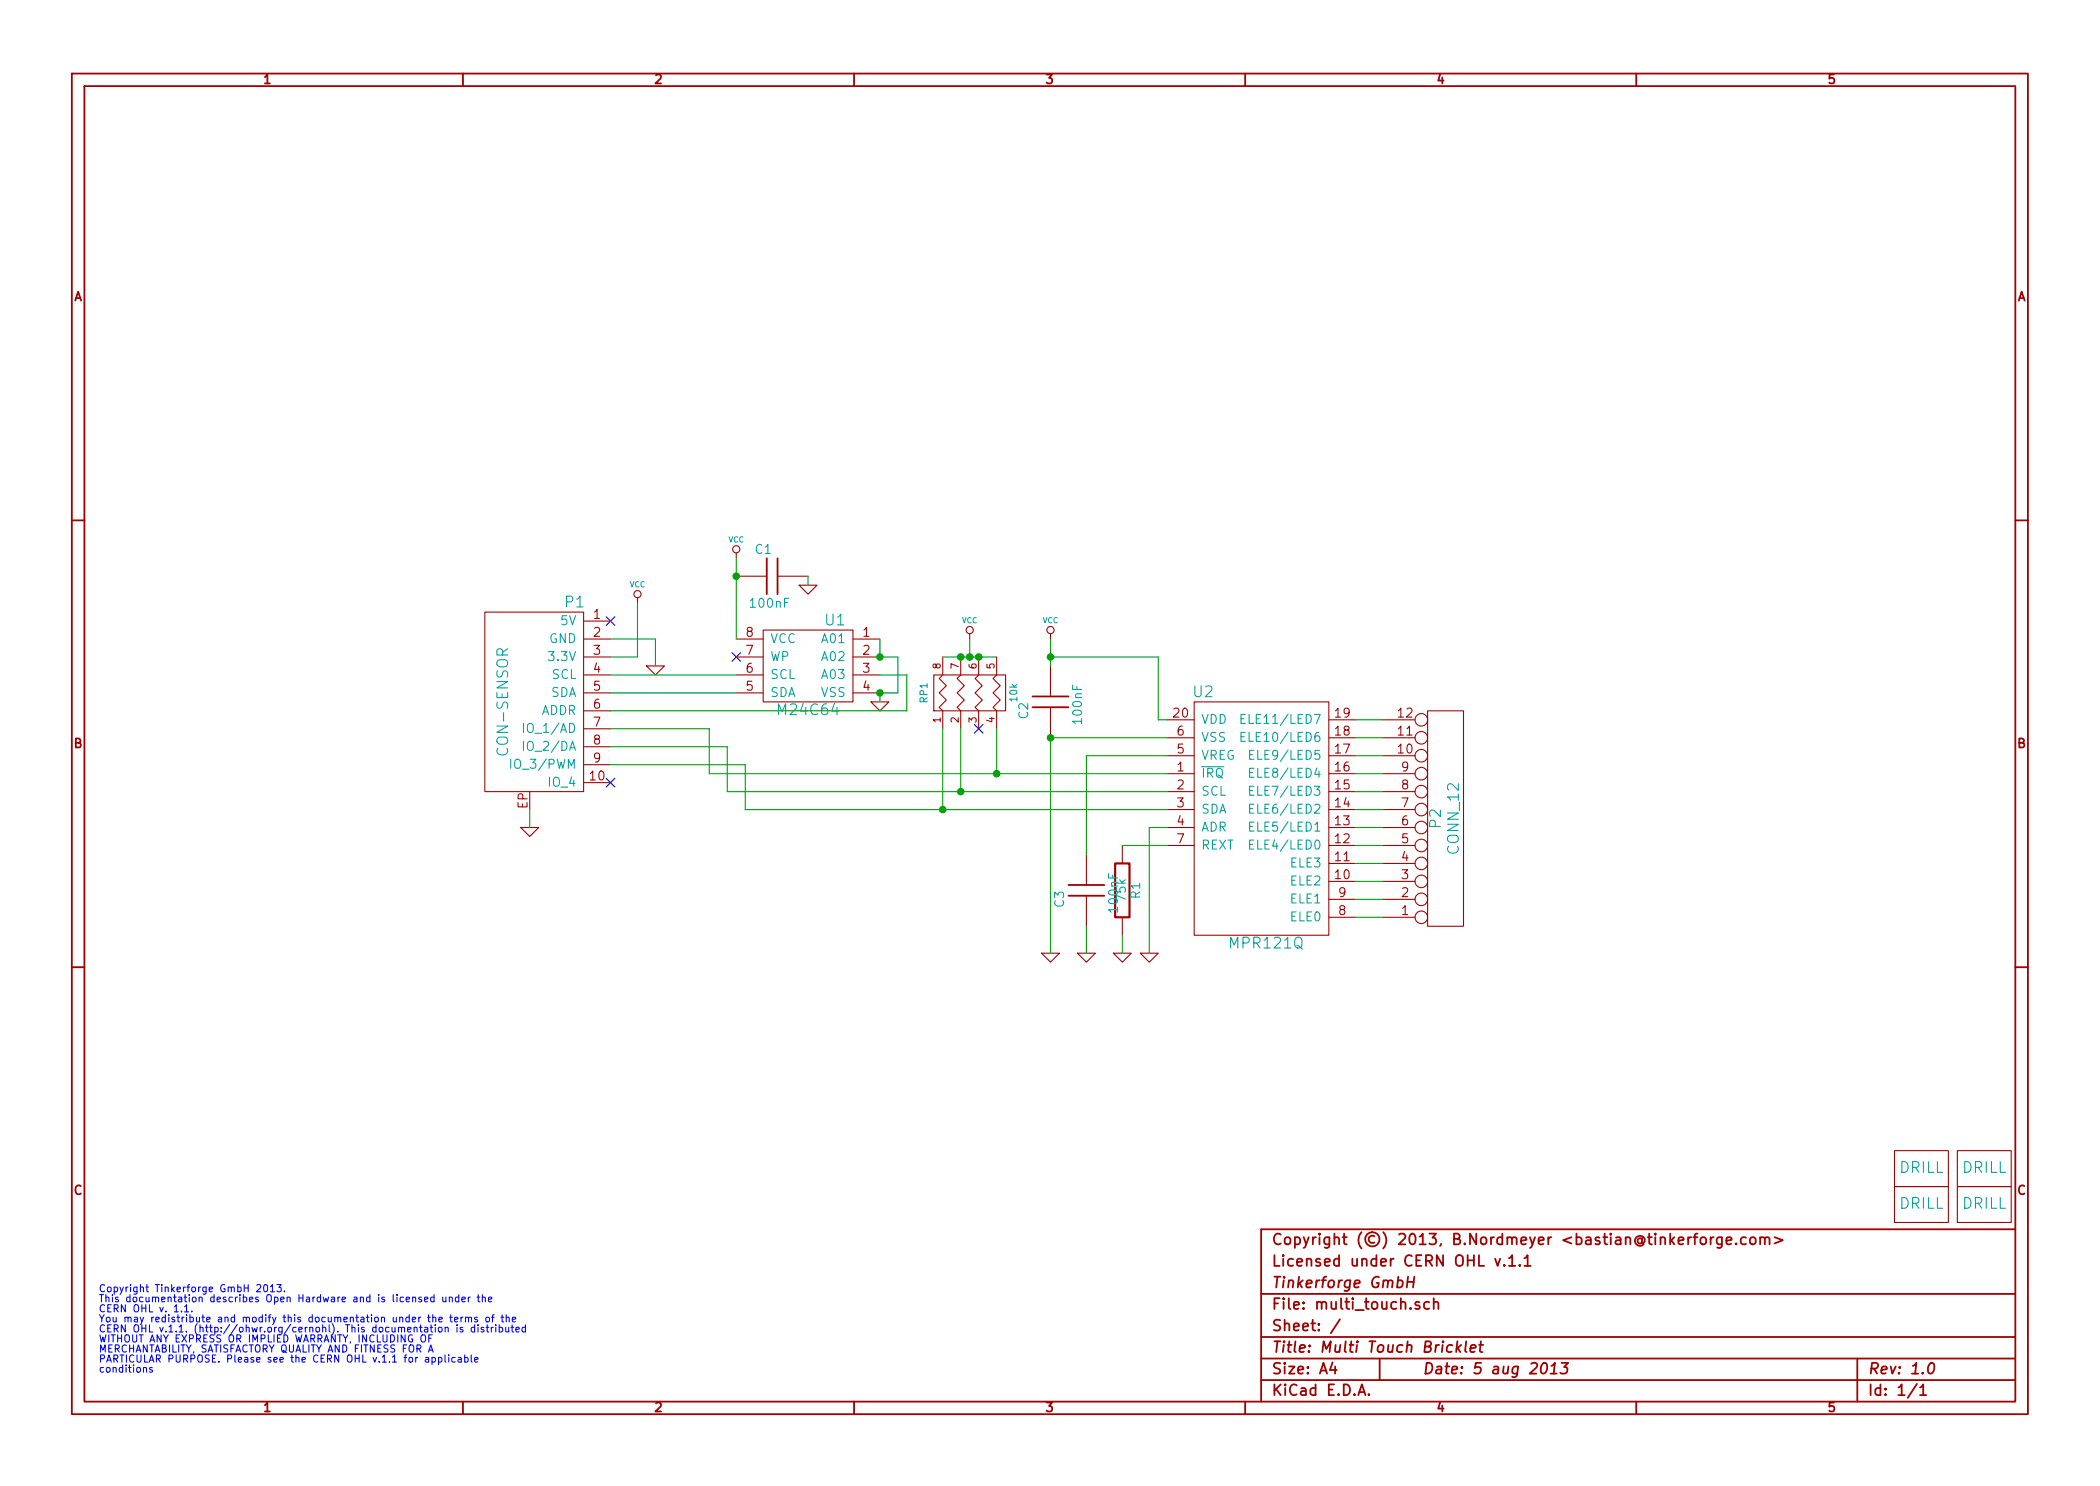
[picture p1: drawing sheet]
<svg xmlns="http://www.w3.org/2000/svg" width="297mm" height="210mm" viewBox="0 0 297 210" stroke-linecap="round" stroke-linejoin="round" font-family="sans-serif">
<g fill="none" stroke="#a00000" stroke-width=".25">
<path d="M10.2 10.4h276.6v189.7h-276.6zM11.9 12.2h273.2v186.1h-273.2zM65.5 10.4v1.8M120.8 10.4v1.8M176.1 10.4v1.8M231.4 10.4v1.8M10.2 73.6h1.7M108.5 79v5.1M110 79v5.1M285.1 73.6h1.7M146 98.5h5.1M146 100.1h5.1"/>
<path d="M10.2 136.8h1.7M151.1 125.2h5.1M151.1 126.7h5.1M285.1 136.8h1.7M211.5 178.1l.3 1 .4-1M212.8 179h.1l-.1 .1-.1-.1h.1v.1M213.4 178l.5-.4v1.5M213.4 179.1h.9M215 179v.1l-.1-.1h.1v.1M215.6 178l.5-.4v1.5M215.6 179.1h.9M239.2 175.1h-.3l-.1 .3"/>
<path d="M239.5 175.1h.6M240.1 174.5l-.3 .1-.1 .2v1.3M240.6 175.2a.42 .42 0 0 1 .4-.2 .42 .42 0 0 1 .3 .4v.4a.43 .43 0 0 1-.4 .3 .43 .43 0 0 1-.4-.3zM242 175.1v1M242.4 175.1h-.3l-.1 .3M243.6 175.1v1.2a.43 .43 0 0 1-.7 .2M243.6 175.1a.48 .48 0 0 0-.7 .1l-.1 .6a.48 .48 0 0 0 .8 .2M244.2 175.6l.7-.2v-.3h-.5l-.2 .2 .1 .7 .1 .1 .5-.1M245.6 175.9v.1v.1l-.1-.1 .1-.1v.2M247 175.1a.48 .48 0 0 0-.7 .1l-.1 .6a.48 .48 0 0 0 .8 .2M247.6 175.2a.42 .42 0 0 1 .4-.2 .42 .42 0 0 1 .3 .4v.4a.43 .43 0 0 1-.4 .3 .43 .43 0 0 1-.4-.3zM249 175.2a.38 .38 0 0 1 .6 .1v.8"/>
<path d="M249 175.1v1M249.6 175.3a.35 .35 0 0 1 .4-.3 .35 .35 0 0 1 .3 .3v.8M251 175.1l1.2 .4-1.2 .4M285.1 173.9h-106.7v24.4M65.5 198.3v1.8M120.8 198.3v1.8M176.1 198.3v1.8M178.4 183.1h106.7M178.4 189.2h106.7M178.4 195.3h106.7M178.4 192.2h106.7M188.5 192.8l-.4 1h1"/>
<path d="M188.8 193.3v1.1M189.5 186.7l-1.3 1.9M192.1 197.4l.5-1.5 .5 1.5M192.3 197h.7M193.6 197.3h.1l-.1 .1-.1-.1h.1v.1M195.1 192.2v3.1M197.7 181.2l.2-.1 .4 .1 .1 .3v.4a.52 .52 0 0 1-.8 .2M199.1 181.4h.9M199.2 180.6l-.2 1.6M200.1 180.6l-.2 1.6M200.8 184.3l-.4-.1-.2 .2 .1 .2 .5 .2v.1v.2l-.2 .1-.4-.1M202.2 184.3a.48 .48 0 0 0-.7 0l-.1 .6a.48 .48 0 0 0 .8 .2"/>
<path d="M202.8 184.3a.38 .38 0 0 1 .7 .1v.8M202.8 183.7v1.5M205.4 190.4a.51 .51 0 0 0-.7 .2v.6a.53 .53 0 0 0 .6 0M206.1 189.8l-.1 1.5M206.2 190.7l.4 .6M206.7 190.3l-.7 .6M207.4 189.8l-.2 1.3 .2 .2M208 190.8l.7-.1v-.3l-.1-.1-.5 .1-.2 .7 .3 .2 .4-.1M209.2 190.3h.6M209.5 189.8l-.2 1.3 .1 .1 .3 .1M218.2 193a.35 .35 0 0 1 .4-.2 .35 .35 0 0 1 .2 .3 .87 .87 0 0 1-.6 1.3l-.1-.1a1.14 1.14 0 0 1 .1-1.3zM219.3 194.4h.9"/>
<path d="M219.4 193.3l.5-.5-.1 1.6M220.9 192.8h.9l-.6 .6a.38 .38 0 0 1 .5 .3v.4l-.4 .3h-.4l-.2-.2M231.4 198.3v1.8M262.7 192.2v6.1M271.1 195.8l-1.3 2M271.6 196.3l.4-.4v1.5M271.6 197.4h.9M272.9 193a.35 .35 0 0 1 .4-.2 .35 .35 0 0 1 .3 .3 .87 .87 0 0 1-.6 1.3l-.2-.1a1.14 1.14 0 0 1 .1-1.3z"/>
</g>
<path d="M85.8 87.3l1.2 1.2M87 87.3l-1.2 1.2M103.5 92.3l1.2 1.3M104.7 92.3l-1.2 1.3M85.8 110.1l1.2 1.2M87 110.1l-1.2 1.2M137.8 102.5l1.2 1.2M139 102.5l-1.2 1.2" fill="none" stroke="#0000c0" stroke-width=".15"/>
<g fill="none" stroke="#a00000" stroke-width=".15">
<path d="M104.1 78.2v.8M68.6 86.6h13.9v25.4h-13.9zM82.5 90.4h3.9M82.5 93h3.9M82.5 95.5h3.9M82.5 98h3.9M82.5 87.9h3.9M90.2 84.6v.7M91.4 94.2h2.6l-1.3 1.3zM104.1 81.5h4.4M104.1 90.4h3.8M104.1 93h3.8"/>
<path d="M104.1 95.5h3.8M104.1 98h3.8M107.9 89.1h12.7v10.2h-12.7zM110 81.5h4.3M113 82.8h2.6l-1.3 1.3zM120.6 90.4h3.9M120.6 93h3.9M120.6 95.5h3.9M120.6 98h3.9M123.2 99.3h2.5l-1.2 1.3zM132.1 95.5h10.1v5.1h-10.1zM133.3 93v2.5l-.5 .5 1.1 1-1.1 1 1.1 1.1-1.1 1 .5 .5v2.5"/>
<path d="M135.9 93v2.5l-.5 .5 1 1-1 1 1 1.1-1 1 .5 .5v2.5M137.2 89.7v.7M138.4 93v2.5l-.5 .5 1 1-1 1 1 1.1-1 1 .5 .5v2.5M141 93v2.5l-.5 .5 1 1-1 1 1 1.1-1 1 .5 .5v2.5M148.6 89.7v.7M148.6 94.2v4.3M168.9 99.3h19.1v33h-19.1zM73.7 117.1h2.5l-1.3 1.3zM82.5 100.6h3.9M82.5 103.1h3.9M82.5 105.7h3.9M82.5 108.2h3.9"/>
<path d="M82.5 110.7h3.9M148.6 100.1v4.3M158.7 119.6v2.6M165.1 109.5h3.8M165.1 112h3.8M165.1 114.5h3.8M165.1 117.1h3.8M165.1 106.9h3.8M165.1 104.4h3.8M165.1 119.6h3.8M165.1 101.8h3.8M188 109.5h3.8"/>
<path d="M188 112h3.8M188 114.5h3.8M188 117.1h3.8M188 106.9h3.8M188 104.4h3.8M188 119.6h3.8M188 101.8h3.8M195.6 109.5h4.6M195.6 112h4.6M195.6 114.5h4.6M195.6 117.1h4.6M195.6 106.9h4.6"/>
<path d="M195.6 104.4h4.6M195.6 119.6h4.6M195.6 101.8h4.6M201.9 100.6h5.1v30.5h-5.1zM147.3 134.9h2.6l-1.3 1.2zM152.4 134.9h2.5l-1.2 1.2zM153.7 120.9v4.3M153.7 126.7v4.4M157.5 134.9h2.5l-1.3 1.2zM158.7 129.8v2.5M161.3 134.9h2.5l-1.2 1.2zM188 129.8h3.8"/>
<path d="M188 127.2h3.8M188 124.7h3.8M188 122.2h3.8M195.6 129.8h4.6M195.6 127.2h4.6M195.6 124.7h4.6M195.6 122.2h4.6M268 162.8h7.6v5.1h-7.6zM268 167.9h7.6v5.1h-7.6zM276.9 167.9h7.6v5.1h-7.6zM276.9 162.8h7.6v5.1h-7.6z"/>
<circle cx="104.1" cy="77.7" r=".51"/>
<circle cx="90.2" cy="84.1" r=".51"/>
<circle cx="137.2" cy="89.1" r=".51"/>
<circle cx="148.6" cy="89.1" r=".51"/>
<circle cx="201" cy="112" r=".89"/>
<circle cx="201" cy="117.1" r=".89"/>
<circle cx="201" cy="119.6" r=".89"/>
<circle cx="201" cy="114.5" r=".89"/>
<circle cx="201" cy="106.9" r=".89"/>
<circle cx="201" cy="104.4" r=".89"/>
<circle cx="201" cy="101.8" r=".89"/>
<circle cx="201" cy="109.5" r=".89"/>
<circle cx="201" cy="129.8" r=".89"/>
<circle cx="201" cy="127.2" r=".89"/>
<circle cx="201" cy="124.7" r=".89"/>
<circle cx="201" cy="122.2" r=".89"/>
</g>
<g fill="none" stroke="#00f" stroke-width=".15">
<path d="M21.5 193.5h-.2l-.1 .1 .1 .2 .2 .1v.2h-.3M26.1 184.9l.3-.3v1M27.1 185.5v.1M36.3 181.9l.4-.1 .2 .1v.2l-.6 .7h.6M37.4 181.9l.2-.1a.59 .59 0 0 1-.1 1l-.1-.1-.1-.3zM38.3 182.1l.2-.3v1M39.2 181.8h.6l-.4 .3 .4 .1v.5l-.2 .1-.4-.1M40.2 182.7v.1M59.7 188.9h.3l.1 .1a.68 .68 0 0 1-.1 .9l-.3-.1a.78 .78 0 0 1 0-.9zM60 183.9l.5-.1v-.2l-.3-.1-.2 .2 .1 .4h.4M60.6 191.3l.3-1 .4 1M60.7 191h.5"/>
<path d="M61.1 192.7h.3l.2-.1-.1-.5h-.4v1M61.1 188.9h-.4v1M61.2 186.5l.4-.1v.6M61.2 186v1M61.4 183.6h-.4l-.1 .1 .1 .4h.4M61.4 183.2v1M62 192.7h.3l.2-.1-.1-.5h-.4v1M62.1 186.7l.5-.1-.1-.2h-.3l-.1 .1v.5h.4M62.1 187.8h.3l.1 .2v.3l-.2 .2-.2-.1-.1-.1zM62.6 183.5l.1 .6 .2 .1 .2-.1M62.9 191.7v.9l.2 .1M63 187.9l.3-.1 .1 .7"/>
<path d="M63 187.8v.7M63.1 183.5v.7M63.5 191.7v.1M63.5 192.1v.6M63.6 183.6h.3l.1 .6M63.6 183.5v.7M63.6 186.4h.4M63.8 186v.9l.2 .1M64.3 186.7l.5-.1-.1-.2h-.3l-.1 .1v.5h.4M64.4 192.1h-.4l-.1 .1 .1 .5h.4M64.6 187.4v.1M64.6 187.8v.7"/>
<path d="M64.8 192.1h.4l.1 .6M64.9 183.6h-.4l-.1 .1 .1 .4h.4M64.9 183.2v1M65.2 186.4v.6M65.3 192.3h-.4l-.1 .2 .1 .2h.4M65.3 183.9l.5-.1v-.2l-.3-.1-.2 .2 .1 .4h.4M65.5 187.8h-.3l-.1 .1 .1 .2 .3 .1v.2h-.4M65.5 186.4h-.2l-.1 .2M65.7 192.1h.4l.1 .1-.1 .5h-.4M65.7 191.7v1M65.8 186.5l.4-.1 .1 .6M65.8 186.4v.6"/>
<path d="M66.2 183.5v.7M66.3 186.5l.1-.1h.2l.1 .6M66.5 183.5l-.2 .1-.1 .1M66.6 191.7v.9l.2 .1M67.1 187.8h-.4l-.1 .2 .1 .4h.4M67.1 192.4l.5-.1v-.2h-.3l-.2 .1 .1 .5h.4M67.1 187.4v1.1M67.5 183.5h.4M67.5 186.4h-.2l-.2 .1 .2 .2 .2 .1v.2h-.4M67.6 187.4v.1M67.6 187.8v.7M67.6 183.2v.8l.3 .2"/>
<path d="M68.2 183.6h.4l.1 .6M68.2 183.2v1M68.4 187.8h-.2l-.2 .1 .2 .2 .2 .1v.2h-.4M68.8 187.8h.3M68.8 186.4h.3l.1 .2v.3l-.2 .1h-.2l-.1-.1zM68.9 187.4v.9l.2 .2M69.1 183.9l.5-.1-.1-.2-.3-.1-.1 .2v.4h.4M69.5 187.8v.7M69.5 186.4h.4M69.8 187.8h-.2l-.1 .2M69.9 186l-.2 .2v.8M70.1 187.4v.1"/>
<path d="M70.1 187.8v.7M70.6 187.8h.4l.1 .2-.1 .4h-.4M70.6 187.4v1.1M70.9 186.4h.3M71 186v.9l.2 .1M71.5 187.8l.1 .6 .2 .1 .2-.1M71.6 186.5l.4-.1v.6M71.6 186v1M72 187.8v.7M72.3 187.8h.4M72.4 187.4v.9l.3 .2M72.5 186.7l.4-.1v-.2h-.3l-.1 .1v.5h.4"/>
<path d="M73 188.1l.5-.1-.1-.2h-.3l-.1 .1v.5h.4M74.3 187.8h-.4l-.1 .2 .1 .4h.4M74.3 187.4v1.1"/>
</g>
<g fill="none" stroke="#00a0a0" stroke-width=".15">
<path d="M72.2 107.4v1.3M74 102.4v1.2M74 104.9v1.3M169.9 108.5h3.2M175.5 104.2h.5M175.5 101.7h.5M176.1 103.6h-.6v1.3h.6M176.1 101.1h-.6v1.3h.6M176.8 119.5h.4M176.8 116.9h.4M176.8 114.4h.4M176.8 111.9h.4"/>
<path d="M176.8 109.3h.4M176.8 106.8h.4M177.4 118.9h-.6v1.2h.6M177.4 116.3h-.6v1.3h.6M177.4 113.8h-.6v1.3h.6M177.4 111.2h-.6v1.3h.6M177.4 108.7h-.6v1.3h.6M177.4 106.2h-.6v1.2h.6"/>
</g>
<path d="M157.7 122.2h2.1v7.6h-2.1z" fill="none" stroke="#a00000" stroke-width=".3"/>
<g fill="none" stroke="#00a000" stroke-width=".15">
<path d="M104.1 79v11.4M86.4 98h17.7M86.4 90.4h6.3v3.8M86.4 95.5h17.7M90.2 85.3v7.7h-3.8M114.3 81.5v1.3M124.5 90.4v2.6h2.5v5h-2.5v1.3M124.5 95.5h3.8v5.1h-41.9M133.3 93h7.7M137.2 90.4v2.6M148.6 93h15.2v8.8h1.3M148.6 90.4v3.8"/>
<path d="M74.9 114.5v2.6M86.4 108.2h19v6.3h59.7M86.4 105.7h16.5v6.3h62.2M86.4 103.1h13.9v6.4h64.8M133.3 103.1v11.4M135.9 103.1v8.9M141 103.1v6.4M158.7 119.6h6.4M165.1 104.4h-16.5v30.5M165.1 106.9h-11.4v14M165.1 117.1h-2.5v17.8M191.8 119.6h3.8"/>
<path d="M191.8 104.4h3.8M191.8 106.9h3.8M191.8 101.8h3.8M191.8 117.1h3.8M191.8 114.5h3.8M191.8 112h3.8M191.8 109.5h3.8M153.7 131.1v3.8M158.7 132.3v2.6M191.8 129.8h3.8M191.8 127.2h3.8M191.8 124.7h3.8"/>
<path d="M191.8 122.2h3.8"/>
</g>
<g fill="#00a000" stroke="#00a000" stroke-width=".25">
<circle cx="124.5" cy="93" r=".41"/>
<circle cx="124.5" cy="98" r=".41"/>
<circle cx="104.1" cy="81.5" r=".41"/>
<circle cx="148.6" cy="93" r=".41"/>
<circle cx="148.6" cy="104.4" r=".41"/>
<circle cx="141" cy="109.5" r=".41"/>
<circle cx="135.9" cy="93" r=".41"/>
<circle cx="138.4" cy="93" r=".41"/>
<circle cx="137.2" cy="93" r=".41"/>
<circle cx="135.9" cy="112" r=".41"/>
<circle cx="133.3" cy="114.5" r=".41"/>
</g>
<g font-size="2.1" fill="#00a0a0">
<text x="80" y="86">P1</text>
<text x="116.8" y="88.6">U1</text>
<text x="110.3" y="101.3">M24C64</text>
<text x="168.8" y="98.7">U2</text>
<text x="72" y="106.5" transform="rotate(-90 72 106.5)">CON-SENSOR</text>
<text x="203.9" y="117.1" transform="rotate(-90 203.9 117.1)">P2</text>
<text x="206.4" y="120.7" transform="rotate(-90 206.4 120.7)">CONN_12</text>
<text x="174.1" y="134.3">MPR121Q</text>
<text x="268.7" y="166">DRILL</text>
<text x="277.5" y="166">DRILL</text>
<text x="268.7" y="171.1">DRILL</text>
<text x="277.5" y="171.1">DRILL</text>
</g>
<g font-size="2.1" fill="#a00000">
<text x="179.9" y="179.3">Licensed under CERN OHL v.1.1</text>
<text x="179.9" y="176.2">Copyright (©) 2013, B.Nordmeyer &lt;bastian@tinkerforge.com&gt;</text>
<text x="179.9" y="185.4">File: multi_touch.sch</text>
<text x="179.9" y="182.3">Tinkerforge GmbH</text>
<text x="179.9" y="191.5">Title: Multi Touch Bricklet</text>
<text x="179.9" y="188.4">Sheet: /</text>
<text x="179.9" y="197.6">KiCad E.D.A.</text>
<text x="179.9" y="194.5">Size: A4</text>
<text x="201.2" y="194.5">Date: 5 aug 2013</text>
<text x="264.2" y="194.5">Rev: 1.0</text>
<text x="264.2" y="197.6">Id: 1/1</text>
</g>
<g font-size="1.8" fill="#a00000">
<text x="37.3" y="11.9">1</text>
<text x="92.7" y="11.9">2</text>
<text x="148" y="11.9">3</text>
<text x="203.3" y="11.9">4</text>
<text x="258.6" y="11.9">5</text>
<text x="10.4" y="42.7">A</text>
<text x="285.3" y="42.7">A</text>
<text x="84" y="87.6">1</text>
<text x="84" y="90.2">2</text>
<text x="84" y="92.7">3</text>
<text x="84" y="95.2">4</text>
<text x="105.6" y="95.2">6</text>
<text x="105.6" y="92.7">7</text>
<text x="105.6" y="90.2">8</text>
<text x="122.1" y="90.2">1</text>
<text x="122.1" y="92.7">2</text>
<text x="122.1" y="95.2">3</text>
<text x="84" y="97.8">5</text>
<text x="84" y="100.3">6</text>
<text x="105.6" y="97.8">5</text>
<text x="122.1" y="97.8">4</text>
<text x="166" y="101.6">20</text>
<text x="188.9" y="101.6">19</text>
<text x="197.8" y="101.6">12</text>
<text x="10.4" y="105.9">B</text>
<text x="84" y="102.9">7</text>
<text x="84" y="105.4">8</text>
<text x="84" y="107.9">9</text>
<text x="166.5" y="106.7">5</text>
<text x="166.5" y="104.1">6</text>
<text x="188.9" y="106.7">17</text>
<text x="188.9" y="104.1">18</text>
<text x="197.8" y="106.7">10</text>
<text x="197.8" y="104.1">11</text>
<text x="285.3" y="105.9">B</text>
<text x="83.5" y="110.5">10</text>
<text x="166.5" y="109.2">1</text>
<text x="166.5" y="111.8">2</text>
<text x="188.9" y="111.8">15</text>
<text x="188.9" y="109.2">16</text>
<text x="198.3" y="111.8">8</text>
<text x="198.3" y="109.2">9</text>
<text x="74.7" y="114.4" transform="rotate(-90 74.7 114.4)">EP</text>
<text x="166.5" y="114.3">3</text>
<text x="166.5" y="116.8">4</text>
<text x="166.5" y="119.4">7</text>
<text x="188.9" y="119.4">12</text>
<text x="188.9" y="116.8">13</text>
<text x="188.9" y="114.3">14</text>
<text x="198.3" y="119.4">5</text>
<text x="198.3" y="116.8">6</text>
<text x="198.3" y="114.3">7</text>
<text x="188.9" y="124.5">10</text>
<text x="188.9" y="121.9">11</text>
<text x="198.3" y="124.5">3</text>
<text x="198.3" y="121.9">4</text>
<text x="189.4" y="129.5">8</text>
<text x="189.4" y="127">9</text>
<text x="198.3" y="129.5">1</text>
<text x="198.3" y="127">2</text>
<text x="10.4" y="169.1">C</text>
<text x="285.3" y="169.1">C</text>
<text x="37.3" y="199.8">1</text>
<text x="92.7" y="199.8">2</text>
<text x="148" y="199.8">3</text>
<text x="203.3" y="199.8">4</text>
<text x="258.6" y="199.8">5</text>
</g>
<g font-size="1.8" fill="#00a0a0">
<text x="106.9" y="78.4">C1</text>
<text x="79.4" y="88.5">5V</text>
<text x="106.3" y="86">100nF</text>
<text x="77.6" y="91.1">GND</text>
<text x="77.9" y="93.6">3.3V</text>
<text x="109" y="93.6">WP</text>
<text x="109" y="91.1">VCC</text>
<text x="116.4" y="91.1">A01</text>
<text x="116.4" y="93.6">A02</text>
<text x="76.4" y="101.2">ADDR</text>
<text x="77.8" y="98.7">SDA</text>
<text x="78" y="96.1">SCL</text>
<text x="109" y="98.7">SDA</text>
<text x="109" y="96.1">SCL</text>
<text x="116.1" y="98.7">VSS</text>
<text x="116.4" y="96.1">A03</text>
<text x="145.5" y="101.7" transform="rotate(-90 145.5 101.7)">C2</text>
<text x="74.7" y="103.8">IO_1/AD</text>
<text x="74.7" y="106.3">IO_2/DA</text>
<text x="153.1" y="102.3" transform="rotate(-90 153.1 102.3)">100nF</text>
<text x="169.9" y="107.6">VREG</text>
<text x="169.9" y="105">VSS</text>
<text x="169.9" y="102.5">VDD</text>
<text x="176.5" y="105">ELE10/LED6</text>
<text x="176.5" y="102.5">ELE11/LED7</text>
<text x="177.5" y="107.6">ELE9/LED5</text>
<text x="72.9" y="108.8">IO_3/PWM</text>
<text x="77.7" y="111.4">IO_4</text>
<text x="169.9" y="110.1">IRQ</text>
<text x="169.9" y="112.6">SCL</text>
<text x="177.5" y="112.6">ELE7/LED3</text>
<text x="177.5" y="110.1">ELE8/LED4</text>
<text x="169.9" y="115.2">SDA</text>
<text x="169.9" y="117.7">ADR</text>
<text x="177.5" y="117.7">ELE5/LED1</text>
<text x="177.5" y="115.2">ELE6/LED2</text>
<text x="169.9" y="120.3">REXT</text>
<text x="177.5" y="120.3">ELE4/LED0</text>
<text x="182.5" y="125.3">ELE2</text>
<text x="182.5" y="122.8">ELE3</text>
<text x="150.6" y="128.3" transform="rotate(-90 150.6 128.3)">C3</text>
<text x="158.2" y="128.9" transform="rotate(-90 158.2 128.9)">100nF</text>
<text x="159.3" y="127.5" transform="rotate(-90 159.3 127.5)">75k</text>
<text x="161.3" y="127.1" transform="rotate(-90 161.3 127.1)">R1</text>
<text x="182.5" y="130.4">ELE0</text>
<text x="182.5" y="127.9">ELE1</text>
</g>
<g font-size="1.4" fill="#a00000">
<text x="133.1" y="94.6" transform="rotate(-90 133.1 94.6)">8</text>
<text x="135.6" y="94.6" transform="rotate(-90 135.6 94.6)">7</text>
<text x="138.2" y="94.6" transform="rotate(-90 138.2 94.6)">6</text>
<text x="140.7" y="94.6" transform="rotate(-90 140.7 94.6)">5</text>
<text x="133.1" y="102.2" transform="rotate(-90 133.1 102.2)">1</text>
<text x="135.6" y="102.2" transform="rotate(-90 135.6 102.2)">2</text>
<text x="138.2" y="102.2" transform="rotate(-90 138.2 102.2)">3</text>
<text x="140.7" y="102.2" transform="rotate(-90 140.7 102.2)">4</text>
</g>
<g font-size="1.4" fill="#00a0a0">
<text x="131.2" y="99.4" transform="rotate(-90 131.2 99.4)">RP1</text>
<text x="143.9" y="99.2" transform="rotate(-90 143.9 99.2)">10k</text>
</g>
<g font-size="1.4" fill="#00f">
<text x="14" y="182.9">Copyright Tinkerforge GmbH 2013.</text>
<text x="14" y="184.3">This documentation describes Open Hardware and is licensed under the</text>
<text x="14" y="185.7">CERN OHL v. 1.1.</text>
<text x="14" y="187.1">You may redistribute and modify this documentation under the terms of the</text>
<text x="14" y="188.6">CERN OHL v.1.1. (http://ohwr.org/cernohl). This documentation is distributed</text>
<text x="14" y="190">WITHOUT ANY EXPRESS OR IMPLIED WARRANTY, INCLUDING OF</text>
<text x="14" y="191.4">MERCHANTABILITY, SATISFACTORY QUALITY AND FITNESS FOR A</text>
<text x="14" y="192.8">PARTICULAR PURPOSE. Please see the CERN OHL v.1.1 for applicable</text>
<text x="14" y="194.3">conditions</text>
</g>
<g font-size="1.1" fill="#00a0a0">
<text x="103" y="76.8">VCC</text>
<text x="89.1" y="83.1">VCC</text>
<text x="136" y="88.2">VCC</text>
<text x="147.5" y="88.2">VCC</text>
</g>
</svg>
